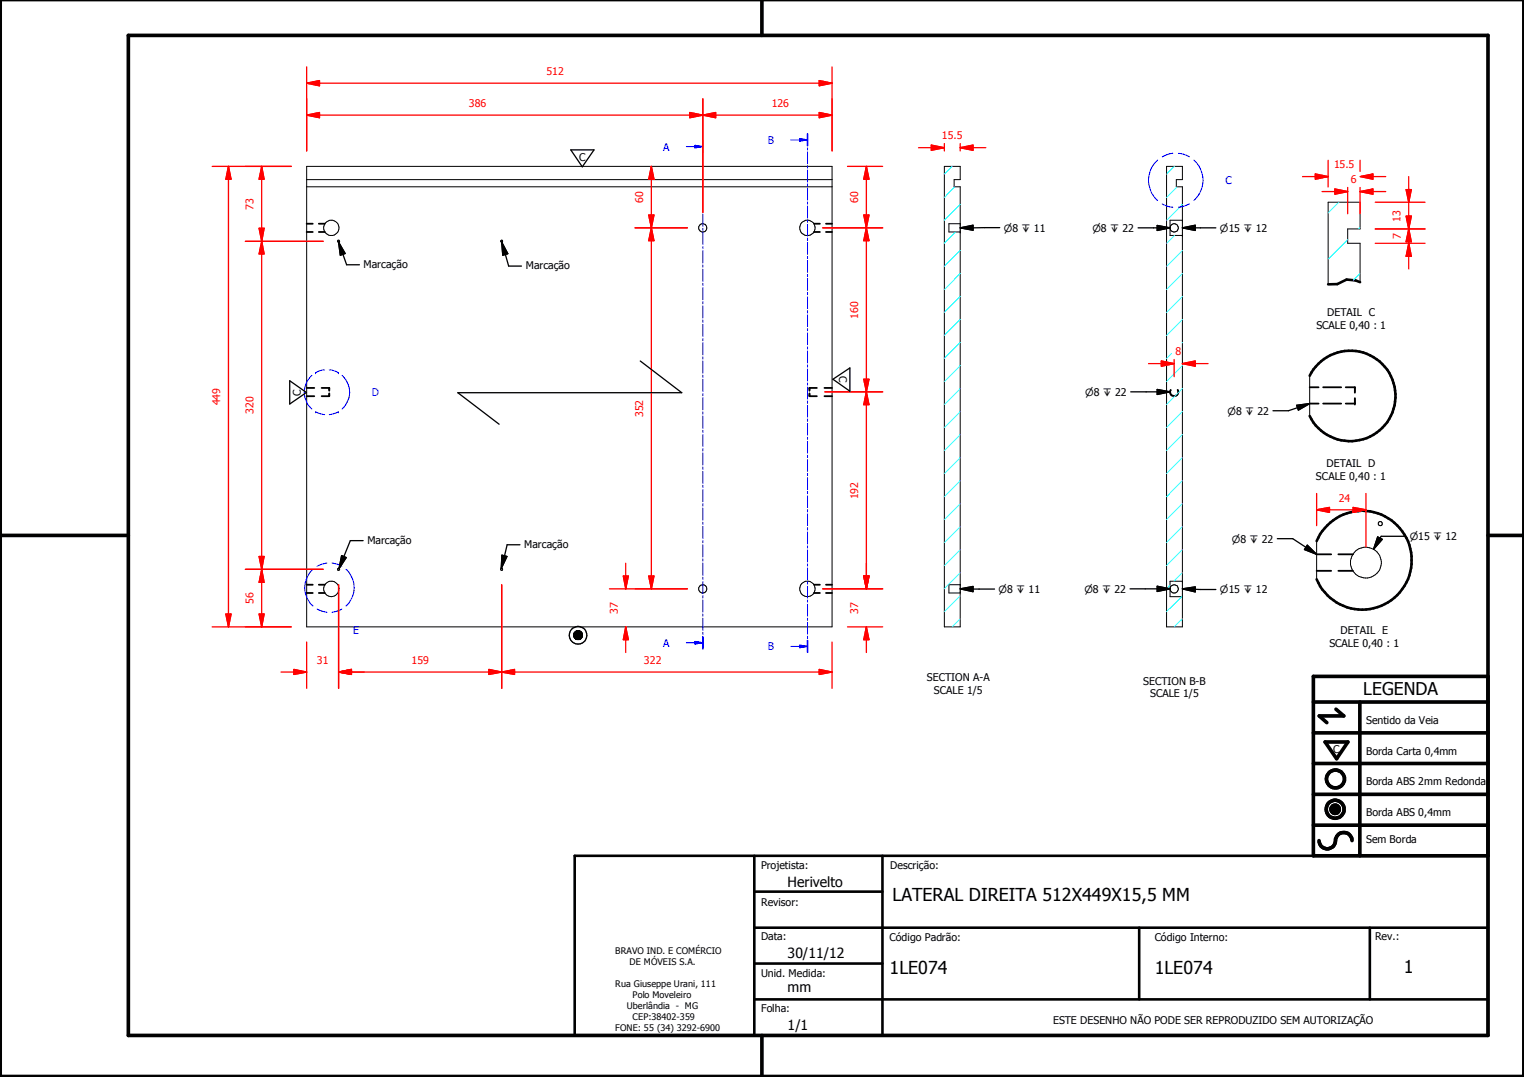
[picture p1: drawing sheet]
<svg xmlns="http://www.w3.org/2000/svg" width="297mm" height="210mm" viewBox="0 0 297 210" stroke-linecap="round" stroke-linejoin="round" font-family="sans-serif">
<g fill="none" stroke="#000" stroke-width=".19">
<path d="M59.8 36.4h102.4M59.8 35h102.4M59.8 32.4h102.4v89.8h-102.4zM184.1 32.4h3.1v2.6h-1.2v1.4h1.2v85.8h-3.1zM227.4 32.4h3.1v2.6h-1.2v1.4h1.2v85.8h-3.1zM65.9 46.8h.2l.1 .2-.2 .2-.2-.2zM97.6 46.9l.3-.1 .1 .3h-.4zM187.2 45.2h.1M187.2 43.6h-2.2v1.6h2.2M228 44.2a.82 .82 0 0 1 1.2-.5 .82 .82 0 0 1 .3 1.2 .82 .82 0 0 1-1.3 0l-.2-.3M230.5 42.9h.1M230.5 45.9h.1"/>
<path d="M230.5 42.9h-2.5v3h2.5M265.1 55v-7.6h-2.4v-2.8h2.4v-5.2h-6.2v16M255.3 73.2v7.9M65.9 110.8l.3 .2-.2 .2-.2-.1zM97.7 110.8l.3 .1v.2l-.2 .1-.2-.2zM187.2 114h-2.2v1.6h2.2M228 114.6a.81 .81 0 0 1 1.2-.6 .81 .81 0 0 1 .3 1.3 .81 .81 0 0 1-1.3-.1l-.2-.3M230.5 113.3h.1M230.5 113.3h-2.5v3h2.5M256.6 105.5v7.4M111.8 123.7h1.7v.1zM111.8 123.7l1.7 .1h-1.7z"/>
<path d="M111.8 123.8l1.7 .1zM111.8 123.9h1.7v.1zM111.8 123.9l1.7 .1h-1.7zM111.8 124l1.7 .1zM111.8 124.1h1.7zM111.8 124.1h1.6zM111.8 123.6l1.7 .1zM111.8 123.6h1.7zM111.9 124.1h1.5zM111.9 124.1l1.5 .1zM111.9 124.2h1.5zM111.9 124.2l1.5 .1z"/>
<path d="M111.9 123.4l1.6 .2h-1.7zM111.9 123.4h1.5l.1 .2zM111.9 123.4h1.5zM112 124.3h1.4zM112 124.3l1.3 .1zM112 123.3l1.4 .1zM112.1 124.4h1.2zM112.1 124.4l1.1 .1zM112.1 123.2l1.3 .1h-1.4zM112.1 123.2l1.3 .1zM112.1 124.5h1.1zM112.1 123.2h1.2z"/>
<path d="M112.2 124.5h1zM112.2 124.5h.9zM112.2 123.1l1 .1h-1.1zM112.2 123.1l1 .1zM112.2 124.5l.8 .1zM112.2 123.1h1zM112.2 123.1h.9zM112.3 124.6h.7zM112.3 124.6h.6zM112.3 123l.8 .1zM112.3 123h.7zM112.4 124.6h.5z"/>
<path d="M112.4 123h.6zM112.4 123h.5zM112.5 124.6h.4zM112.5 124.6h.3zM112.5 123h.4zM112.6 124.6h.2zM112.6 123h.3zM112.6 123h.2zM259.4 157.6l1.6 .1zM259.4 157.7l1.6 .1zM259.4 157.8l1.6 .1zM259.4 157.9h1.6v.1z"/>
<path d="M259.4 157.9l1.6 .1h-1.5zM259.4 157.6h1.6zM259.5 158h1.5zM259.5 158l1.4 .1zM259.5 157.5l1.5 .1zM259.5 158.1h1.4zM259.5 157.4l1.5 .1zM259.5 158.1l1.4 .1zM259.5 157.3l1.4 .1zM259.6 158.2h1.3zM259.6 158.2h1.2zM259.6 157.2l1.3 .1z"/>
<path d="M259.6 158.2l1.2 .1zM259.6 157.2h1.3zM259.7 158.3h1.1zM259.7 158.3l1 .1zM259.7 157.1l1.1 .1zM259.7 157.1h1.1zM259.8 158.4h.9zM259.8 158.4h.8zM259.8 157.1h1zM259.8 157.1h.9zM259.8 158.4l.8 .1zM259.8 157l.9 .1z"/>
<path d="M259.8 157h.8zM259.9 158.5h.7zM259.9 158.5h.6zM259.9 157h.7zM260 158.5h.5zM260 158.5h.4zM260 157h.6zM260.1 158.5h.3zM260.1 158.5h.2zM260.1 156.9l.4 .1zM260.1 156.9h.3zM260.1 156.9h.2z"/>
<circle cx="64.6" cy="44.4" r="1.5"/>
<circle cx="137" cy="44.4" r=".82"/>
<circle cx="157.4" cy="44.4" r="1.5"/>
<circle cx="64.6" cy="114.8" r="1.5"/>
<circle cx="137" cy="114.8" r=".81"/>
<circle cx="157.4" cy="114.8" r="1.5"/>
<circle cx="266.2" cy="109.6" r="3"/>
<circle cx="269" cy="102.1" r=".41"/>
</g>
<g fill="none" stroke="#000" stroke-width=".35">
<path d="M59.8 45.2h1.2M59.8 43.6h1.2M62.1 45.2h1.2M62.1 43.6h1.2M158.7 45.2h1.1M158.7 43.6h1.1M161 45.2h1.2M161 43.6h1.2M59.8 77.2h1.5M59.8 75.6h1.5M62.7 75.6h1.5v.6M64.2 76.7v.5h-1.5"/>
<path d="M157.8 76.7v.5h1.4M159.2 75.6h-1.4v.6M160.7 77.2h1.5M160.7 75.6h1.5M228.2 76a.8 .8 0 0 0 .7 1.2 .8 .8 0 0 0 .6-1.2M255.3 78.7h1.7M255.3 75.5h1.7M257.9 78.7h3.5M257.9 75.5h3.5M262.3 75.5h1.8v1M264.1 77.6v1.1h-1.8M59.8 115.6h1.2"/>
<path d="M59.8 114h1.2M62.1 115.6h1.2M62.1 114h1.2M158.7 115.6h1.1M158.7 114h1.1M161 115.6h1.2M161 114h1.2M256.6 111.3h2.9M256.6 108h2.9M260.9 111.3h2.8M260.9 108h2.8"/>
</g>
<path d="M265.1 55l-.9-.3-1.7-.2-1.9 .9h-1.7M255.3 73.2a8.8 8.8 0 0 1 13.4-2.9 8.8 8.8 0 0 1 0 13.7 8.8 8.8 0 0 1-13.4-2.9M256.6 105.5a9.6 9.6 0 0 1 14.8-4 9.6 9.6 0 0 1 0 15.3 9.6 9.6 0 0 1-14.8-3.9M112 166.8h178v35h-178zM147 173.8h25M147 166.8v35M172 166.8v35M147 194.8h143M147 180.8h143M147 187.8h25M222 180.8v14M267 180.8v14" fill="none" stroke="#000" stroke-width=".51"/>
<circle cx="264.1" cy="78.7" r=".18" fill="#000"/>
<g fill="#000">
<path d="M111.8 123.6l1.7 .1zM111.8 123.6h1.7zM111.9 123.4l1.6 .2h-1.7zM111.9 123.4h1.5l.1 .2zM111.9 123.4h1.5zM112 123.3l1.4 .1zM112.1 123.2l1.3 .1h-1.4zM112.1 123.2l1.3 .1zM112.1 123.2h1.2zM112.2 123.1l1 .1h-1.1zM112.2 123.1l1 .1zM112.2 123.1h1z"/>
<path d="M112.2 123.1h.9zM112.3 123l.8 .1zM112.3 123h.7zM112.4 123h.6zM112.4 123h.5zM112.5 123h.4zM112.6 123h.3zM112.6 123h.2zM112.5 124.6h.3zM112.6 124.6h.2zM112.4 124.6h.5zM112.5 124.6h.4z"/>
<path d="M112.3 124.6h.6zM112.2 124.5l.8 .1zM112.3 124.6h.7zM112.2 124.5h.9zM112.1 124.5h1.1zM112.2 124.5h1zM112.1 124.4l1.1 .1zM112 124.3l1.3 .1zM112.1 124.4h1.2zM111.9 124.2l1.5 .1zM112 124.3h1.4zM111.9 124.1l1.5 .1z"/>
<path d="M111.9 124.2h1.5zM111.8 124.1h1.6zM111.9 124.1h1.5zM111.8 123.7h1.7v.1zM111.8 123.7l1.7 .1h-1.7zM111.8 123.8l1.7 .1zM111.8 123.9h1.7v.1zM111.8 123.9l1.7 .1h-1.7zM111.8 124l1.7 .1zM111.8 124.1h1.7zM259.4 157.6h1.6zM259.5 157.5l1.5 .1z"/>
<path d="M259.5 157.4l1.5 .1zM259.5 157.3l1.4 .1zM259.6 157.2l1.3 .1zM259.6 157.2h1.3zM259.7 157.1l1.1 .1zM259.7 157.1h1.1zM259.8 157.1h1zM259.8 157.1h.9zM259.8 157l.9 .1zM259.8 157h.8zM259.9 157h.7zM260 157h.6z"/>
<path d="M260.1 156.9l.4 .1zM260.1 156.9h.3zM260.1 156.9h.2zM260.1 158.5h.2zM260 158.5h.4zM260.1 158.5h.3zM259.9 158.5h.6zM260 158.5h.5zM259.8 158.4l.8 .1zM259.9 158.5h.7zM259.8 158.4h.8zM259.7 158.3l1 .1z"/>
<path d="M259.8 158.4h.9zM259.6 158.2l1.2 .1zM259.7 158.3h1.1zM259.6 158.2h1.2zM259.5 158.1l1.4 .1zM259.6 158.2h1.3zM259.5 158l1.4 .1zM259.5 158.1h1.4zM259.4 157.9l1.6 .1h-1.5zM259.5 158h1.5zM259.4 157.6l1.6 .1zM259.4 157.7l1.6 .1z"/>
<path d="M259.4 157.8l1.6 .1zM259.4 157.9h1.6v.1z"/>
</g>
<g fill="none" stroke="#000" stroke-width=".71">
<path d="M148.5 0v6.9M297 -.1v209.9h-297v-209.9M25 6.9h265v194.9h-265zM0 104.4h25M290 104.4h7M256 136.8h34M260.4 138.2l1.5 1.3h-4.8l1.5 1.3M265 136.8v30M290 131.8h-34v35h34M256 154.8h34M256 148.8h34M256 142.8h34"/>
<path d="M258.3 144.6h4.4l-2.2 3.3zM256 160.8h34M257.1 163.8a1.62 1.62 0 0 0 1.8 1.6 1.62 1.62 0 0 0 1.4-1.9 1.63 1.63 0 0 1 1.7-1.2 1.63 1.63 0 0 1 1.5 1.5M148.5 201.8v8"/>
<circle cx="260.2" cy="157.7" r="1.76"/>
<circle cx="260.2" cy="157.7" r=".82"/>
<circle cx="260.3" cy="151.8" r="1.76"/>
</g>
<g fill="none" stroke="#00f" stroke-width=".19">
<path d="M155.9 27.3h1.5M157.4 26.1v2.3M157.4 28.8v.4M157.4 29.6v2.3M157.4 32.3v.5M157.4 33.1v2.4M157.4 35.8v.5M157.4 36.7v2.3M157.4 39.4v.4M157.4 40.2v2.3M157.4 42.9v.4M157.4 43.7v2.3"/>
<path d="M157.4 46.4v.5M157.4 47.2v2.4M157.4 50v.4M157.4 50.8v2.3M157.4 53.5v.4M157.4 54.3v2.3M157.4 57v.4M157.4 57.8v2.4M157.4 60.5v.5M157.4 61.3v2.4M157.4 64.1v.4M157.4 64.9v2.3"/>
<path d="M157.4 67.6v.4M157.4 68.4v2.3M157.4 71.1v.4M157.4 71.9v2.4M157.4 74.6v.5M157.4 75.4v2.4M157.4 78.1v.5M157.4 79v2.3M157.4 81.7v.4M157.4 82.5v2.3M157.4 85.2v.4M157.4 86v2.3"/>
<path d="M157.4 88.7v.5M157.4 89.6v2.3M157.4 92.2v.5M157.4 93.1v2.3M157.4 95.8v.4M157.4 96.6v2.3M157.4 99.3v.5M157.4 100.1v2.3M157.4 102.8v.5M157.4 103.7v2.3M157.4 106.4v.4M157.4 107.2v2.3"/>
<path d="M157.4 109.9v.4M157.4 110.7v2.3M157.4 113.4v.5M157.4 114.3v2.3M157.4 117v.4M157.4 117.8v2.3M157.4 120.5v.4M157.4 121.3v2.3M157.4 124v.5M157.4 124.8v2.3"/>
</g>
<path d="M157.4 26.1v2.3M157.4 124.8v2.3" fill="none" stroke="#00f" stroke-width=".3"/>
<path d="M155.9 27l1.5 .3-1.5 .2z" fill="#00f"/>
<path d="M154.1 27.3h1.8M155.9 27l1.5 .3-1.5 .2zM155.9 126h1.5" fill="none" stroke="#00f" stroke-width=".19"/>
<path d="M155.9 125.7l1.5 .3-1.5 .2z" fill="#00f"/>
<g fill="none" stroke="#00f" stroke-width=".19">
<path d="M135.5 28.6h1.5M137 27.4v2.4M137 30.1v.5M137 31v2.4M137 33.7v.5M137 34.5v2.5M137 37.3v.5M137 38.1v2.4M225.6 31.2a5.2 5.2 0 0 0 0 7.9M226.5 39.8l1.4 .5 .7 .1M228.6 29.9l-.7 .1-1.4 .6M229.7 29.9l1 .2 1.1 .5"/>
<path d="M231.8 39.8l-1.1 .4-1 .2M232.7 31.2a5.2 5.2 0 0 1 0 7.9M137 40.9v.4M137 41.7v2.4M137 44.5v.4M137 45.3v2.4M137 48v.5M137 48.9v2.4M137 51.6v.5M137 52.5v2.3M137 55.2v.5M137 56v2.4"/>
<path d="M137 58.8v.4M137 59.6v2.4M137 62.4v.4M137 63.2v2.4M137 66v.4M137 66.8v2.4M137 69.6v.4M137 70.4v2.3M137 73.1v.5M137 73.9v2.4M137 76.7v.4M137 77.5v2.4"/>
<path d="M137 80.3v.4M137 81.1v2.4M137 83.9v.4M137 84.7v2.3M137 87.4v.5M137 88.3v2.3M137 91v.5M137 91.9v2.3M137 94.6v.4M137 95.4v2.4M137 98.2v.4M137 99v2.4"/>
<path d="M137 101.8v.4M137 102.6v2.4M137 105.3v.5M137 106.2v2.3M137 108.9v.4M137 109.7v2.4M137 112.5v.4M137 113.3v2.4M137 116.1v.4M137 116.9v2.4M137 119.7v.4M137 120.5v2.4"/>
<path d="M137 123.2v.5M137 124.1v2.3M154.1 126h1.8M155.9 125.7l1.5 .3-1.5 .2z"/>
</g>
<g fill="none" stroke="#0ff" stroke-width=".19">
<path d="M228.9 32.4l-1.5 1.6M229.4 36.4l-2 2.1M230.5 39.8l-3.1 3.1M261 39.4l-2.1 2.1M228.9 45.9l-1.5 1.5M230.5 57.8l-3.1 3.1M230.5 53.3l-3.1 3.1M230.5 48.8l-3.1 3.1M262.7 46.7l-3.8 3.8M265.1 53.3l-1.3 1.3M265.1 44.3l-.4 .3M228.3 68.9l-.9 .9"/>
<path d="M230.5 75.7l-3.1 3.1M230.5 71.2l-3.1 3.2M230.5 62.3l-3.1 3.1M230.5 66.8l-.2 .1M230.5 98.2l-3.1 3.1M230.5 93.7l-3.1 3.1M230.5 89.2l-3.1 3.1M230.5 84.7l-3.1 3.1M230.5 80.2l-3.1 3.1M228 114l-.6 .8M230.3 116.3l-2.9 2.9M230.5 111.6l-1.7 1.7"/>
<path d="M230.5 107.1l-3.1 3.1M230.5 102.7l-3.1 3M230.5 120.6l-1.6 1.6"/>
</g>
<path d="M137 27.4v2.4M137 124.1v2.3" fill="none" stroke="#00f" stroke-width=".3"/>
<path d="M135.5 28.3l1.5 .3-1.5 .2z" fill="#00f"/>
<path d="M133.8 28.6h1.7M135.5 28.3l1.5 .3-1.5 .2zM135.5 125.3h1.5" fill="none" stroke="#00f" stroke-width=".19"/>
<path d="M135.5 125l1.5 .3-1.5 .2z" fill="#00f"/>
<g fill="none" stroke="#00f" stroke-width=".19">
<path d="M60.8 73.2a4.4 4.4 0 0 0 0 6.5M61.5 72.6h.1M63.3 72.1l-.9 .1-.9 .4M64.2 72.1l.8 .1 1 .4M66 72.6h.1M66.7 73.2a4.4 4.4 0 0 1 0 6.5M61.5 80.3h.1M61.5 80.3l1.8 .5M66 80.3h.1M66 80.3l-1.8 .5M61 111a4.8 4.8 0 0 0 0 7.1M61.8 118.7l1.9 .6"/>
<path d="M63.7 109.7h.1M63.7 109.7l-1.9 .7M63.7 119.3h.1M64.7 109.7l1.1 .3 .8 .4M66.6 118.7l-.8 .4-1.1 .2M67.4 111a4.8 4.8 0 0 1 0 7.1M133.8 125.3h1.7M135.5 125l1.5 .3-1.5 .2z"/>
</g>
<g fill="none" stroke="#0ff" stroke-width=".19">
<path d="M185.6 32.4l-1.5 1.6M186.1 36.4l-2 2.1M187.2 39.8l-3.1 3.1M186.3 45.2l-2.2 2.2M187.2 57.8l-3.1 3.1M187.2 53.3l-3.1 3.1M187.2 48.8l-3.1 3.1M187.2 75.7l-3.1 3.1M187.2 71.2l-3.1 3.2M187.2 66.8l-3.1 3M187.2 62.3l-3.1 3.1M187.2 98.2l-3.1 3.1"/>
<path d="M187.2 93.7l-3.1 3.1M187.2 89.2l-3.1 3.1M187.2 84.7l-3.1 3.1M187.2 80.2l-3.1 3.1M187.2 116.1l-3.1 3.1M187.2 111.6l-3.1 3.2M187.2 107.1l-3.1 3.1M187.2 102.7l-3.1 3M187.2 120.6l-1.6 1.6"/>
</g>
<path d="M59.8 22.4h2.5" fill="none" stroke="#f00" stroke-width=".25"/>
<path d="M59.8 22.4l2.5-.5v1z" fill="#f00"/>
<path d="M59.8 22.4l2.5-.5v1zM134.4 22.4h2.6" fill="none" stroke="#f00" stroke-width=".25"/>
<path d="M134.4 21.9l2.6 .5-2.6 .5z" fill="#f00"/>
<path d="M59.8 19.3v10.1M137 19.3v22.1M62.3 22.4h72.1M134.4 21.9l2.6 .5-2.6 .5zM137 22.4h2.5" fill="none" stroke="#f00" stroke-width=".25"/>
<path d="M137 22.4l2.5-.5v1z" fill="#f00"/>
<path d="M137 22.4l2.5-.5v1zM159.7 22.4h2.5" fill="none" stroke="#f00" stroke-width=".25"/>
<path d="M159.7 21.9l2.5 .5-2.5 .5z" fill="#f00"/>
<path d="M59.8 16.2h2.5M137 19.3v22.1M162.2 19.3v10.1M139.5 22.4h20.2M159.7 21.9l2.5 .5-2.5 .5z" fill="none" stroke="#f00" stroke-width=".25"/>
<path d="M59.8 16.2l2.5-.5v1z" fill="#f00"/>
<path d="M59.8 16.2l2.5-.5v1zM159.7 16.2h2.5" fill="none" stroke="#f00" stroke-width=".25"/>
<path d="M159.7 15.7l2.5 .5-2.5 .5z" fill="#f00"/>
<path d="M59.8 13v16.4M62.3 16.2h97.4M159.7 15.7l2.5 .5-2.5 .5zM162.2 13v16.4M122 122.2v2.5" fill="none" stroke="#f00" stroke-width=".25"/>
<path d="M122 122.2l.5 2.5h-1z" fill="#f00"/>
<path d="M122 112.3v2.5M122 122.2l.5 2.5h-1z" fill="none" stroke="#f00" stroke-width=".25"/>
<path d="M121.5 112.3h1l-.5 2.5z" fill="#f00"/>
<path d="M118.8 114.8h15.2M121.5 112.3h1l-.5 2.5zM122 109.8v2.5M127 112.3v2.5M122 124.7v2.5" fill="none" stroke="#f00" stroke-width=".25"/>
<path d="M126.4 112.3h1.1l-.5 2.5z" fill="#f00"/>
<path d="M127 44.4v2.5M126.4 112.3h1.1l-.5 2.5z" fill="none" stroke="#f00" stroke-width=".25"/>
<path d="M127 44.4l.5 2.5h-1.1z" fill="#f00"/>
<path d="M123.8 44.4h10.2M127 44.4l.5 2.5h-1.1zM127 41.9v2.5M127 46.9v65.4M123.8 114.8h10.2" fill="none" stroke="#f00" stroke-width=".25"/>
<path d="M126.4 41.9h1.1l-.5 2.5z" fill="#f00"/>
<path d="M127 32.4v2.5M126.4 41.9h1.1l-.5 2.5z" fill="none" stroke="#f00" stroke-width=".25"/>
<path d="M127 32.4l.5 2.5h-1.1z" fill="#f00"/>
<path d="M127 32.4l.5 2.5h-1.1zM127 34.9v7M123.8 44.4h10.2M57.3 131h2.5" fill="none" stroke="#f00" stroke-width=".25"/>
<path d="M57.3 130.5l2.5 .5-2.5 .4z" fill="#f00"/>
<path d="M57.3 130.5l2.5 .5-2.5 .4zM66 131h2.5" fill="none" stroke="#f00" stroke-width=".25"/>
<path d="M66 131l2.5-.5v.9z" fill="#f00"/>
<path d="M66 114v20.2M54.8 131h2.5M59.8 125.1v9.1M66 131l2.5-.5v.9zM66 131h5" fill="none" stroke="#f00" stroke-width=".25"/>
<path d="M66 131l2.5-.5v.9z" fill="#f00"/>
<path d="M66 131l2.5-.5v.9zM95.3 131h2.5" fill="none" stroke="#f00" stroke-width=".25"/>
<path d="M95.3 130.5l2.5 .5-2.5 .4z" fill="#f00"/>
<path d="M66 114v20.2M97.8 114v20.2M68.5 131h26.8M95.3 130.5l2.5 .5-2.5 .4zM97.8 131h2.5" fill="none" stroke="#f00" stroke-width=".25"/>
<path d="M97.8 131l2.5-.5v.9z" fill="#f00"/>
<path d="M97.8 131l2.5-.5v.9zM159.7 131h2.5" fill="none" stroke="#f00" stroke-width=".25"/>
<path d="M159.7 130.5l2.5 .5-2.5 .4z" fill="#f00"/>
<path d="M51 119.7v2.5M97.8 114v20.2M100.3 131h59.4M159.7 130.5l2.5 .5-2.5 .4zM162.2 125.1v9.1" fill="none" stroke="#f00" stroke-width=".25"/>
<path d="M50.5 119.7h1l-.5 2.5z" fill="#f00"/>
<path d="M50.5 119.7h1l-.5 2.5zM51 111v2.5" fill="none" stroke="#f00" stroke-width=".25"/>
<path d="M51 111l.5 2.5h-1z" fill="#f00"/>
<path d="M47.8 111h15.2M51 111l.5 2.5h-1zM51 108.5v2.5M51 113.5v6.2M47.8 122.2h9" fill="none" stroke="#f00" stroke-width=".25"/>
<path d="M50.5 108.5h1l-.5 2.5z" fill="#f00"/>
<path d="M51 47v2.5M50.5 108.5h1l-.5 2.5z" fill="none" stroke="#f00" stroke-width=".25"/>
<path d="M51 47l.5 2.5h-1z" fill="#f00"/>
<path d="M47.8 47h15.2M51 47l.5 2.5h-1zM51 44.5v2.5M51 49.5v59M47.8 111h15.2" fill="none" stroke="#f00" stroke-width=".25"/>
<path d="M50.5 44.5h1l-.5 2.5z" fill="#f00"/>
<path d="M51 32.4v2.5M50.5 44.5h1l-.5 2.5z" fill="none" stroke="#f00" stroke-width=".25"/>
<path d="M51 32.4l.5 2.5h-1z" fill="#f00"/>
<path d="M44.5 32.4v2.5M47.8 32.4h9M51 32.4l.5 2.5h-1zM51 34.9v9.6M47.8 47h15.2" fill="none" stroke="#f00" stroke-width=".25"/>
<path d="M44.5 32.4l.5 2.5h-1z" fill="#f00"/>
<path d="M44.5 32.4l.5 2.5h-1zM44.5 119.7v2.5" fill="none" stroke="#f00" stroke-width=".25"/>
<path d="M44 119.7h1l-.5 2.5z" fill="#f00"/>
<path d="M41.4 32.4h15.4M44.5 34.9v84.8M168.9 32.4v2.5M44 119.7h1l-.5 2.5zM41.4 122.2h15.4" fill="none" stroke="#f00" stroke-width=".25"/>
<path d="M168.9 32.4l.5 2.5h-1z" fill="#f00"/>
<path d="M168.9 32.4l.5 2.5h-1zM168.9 41.9v2.5" fill="none" stroke="#f00" stroke-width=".25"/>
<path d="M168.4 41.9h1l-.5 2.5z" fill="#f00"/>
<path d="M165.2 32.4h6.8M168.9 34.9v7M160.4 44.4h11.6M168.4 41.9h1l-.5 2.5zM168.9 44.4v2.5" fill="none" stroke="#f00" stroke-width=".25"/>
<path d="M168.9 44.4l.5 2.5h-1z" fill="#f00"/>
<path d="M168.9 44.4l.5 2.5h-1zM168.9 73.9v2.5" fill="none" stroke="#f00" stroke-width=".25"/>
<path d="M168.4 73.9h1l-.5 2.5z" fill="#f00"/>
<path d="M160.4 44.4h11.6M168.9 46.9v27M160.8 76.4h11.2M168.4 73.9h1l-.5 2.5zM168.9 76.4v2.5" fill="none" stroke="#f00" stroke-width=".25"/>
<path d="M168.9 76.4l.5 2.5h-1z" fill="#f00"/>
<path d="M168.9 76.4l.5 2.5h-1zM168.9 112.3v2.5" fill="none" stroke="#f00" stroke-width=".25"/>
<path d="M168.4 112.3h1l-.5 2.5z" fill="#f00"/>
<path d="M160.8 76.4h11.2M168.9 78.9v33.4M160.4 114.8h11.6M168.4 112.3h1l-.5 2.5zM168.9 122.2v2.5" fill="none" stroke="#f00" stroke-width=".25"/>
<path d="M168.9 122.2l.5 2.5h-1z" fill="#f00"/>
<path d="M168.9 112.3v2.5M168.9 122.2l.5 2.5h-1z" fill="none" stroke="#f00" stroke-width=".25"/>
<path d="M168.4 112.3h1l-.5 2.5z" fill="#f00"/>
<path d="M160.4 114.8h11.6M168.4 112.3h1l-.5 2.5zM168.9 109.8v2.5M165.2 122.2h6.8M168.9 124.7v2.5" fill="none" stroke="#f00" stroke-width=".25"/>
<g fill="none" stroke="#000" stroke-width=".25">
<path d="M111.2 29.2h4.6l-2.3 3.3zM66 47.2l1.3 2.2-1 .3zM66 47.2l1.6 4.4h2.5M97.8 47.2l1.2 2.2-1 .3zM97.8 47.2l1.3 4.7h2.5M56.5 74.2l3.2 2.3-3.2 2.2zM124.8 70.4l8.1 6.1h-43.7l8.1 6.2M162.3 73.9l3.3-2.2v4.5zM66.6 108.3l.9 .4-1.4 2.1zM70.8 105.4h-2.5l-2.2 5.4M97.8 108.2l1 .3-1.1 2.3zM101.3 106.2h-2.5l-1.1 4.6"/>
<circle cx="112.7" cy="123.8" r="1.71"/>
<circle cx="112.7" cy="123.8" r=".86"/>
</g>
<path d="M66 47.2l1.3 2.2-1 .3zM97.8 47.2l1.2 2.2-1 .3zM66.6 108.3l.9 .4-1.4 2.1zM97.8 108.2l1 .3-1.1 2.3z" fill="#000"/>
<path d="M265.1 34.4l2.5-.5v1z" fill="#f00"/>
<path d="M256.4 34.4h2.5M265.1 34.4l2.5-.5v1zM267.6 33.9v1" fill="none" stroke="#f00" stroke-width=".25"/>
<path d="M256.4 33.9l2.5 .5-2.5 .5z" fill="#f00"/>
<path d="M253.9 34.4h2.5M256.4 33.9l2.5 .5-2.5 .5zM258.9 31.2v5.2M265.1 31.2v2.2M267.6 33.9l-2.3 .5M270.1 34.4h-4.8l2.3 .5M274.6 44.6v2.5" fill="none" stroke="#f00" stroke-width=".25"/>
<path d="M274.6 44.6l.5 2.5h-1z" fill="#f00"/>
<path d="M274.6 37v2.4M274.6 44.6l.5 2.5h-1z" fill="none" stroke="#f00" stroke-width=".25"/>
<path d="M274.1 37h1l-.5 2.4z" fill="#f00"/>
<path d="M268.1 39.4h9.6M274.1 37h1l-.5 2.4zM274.6 34.4v2.6M268.1 44.6h9.6M274.6 47.1v2.9" fill="none" stroke="#f00" stroke-width=".25"/>
<path d="M274.6 47.4l.5 2.6h-1z" fill="#f00"/>
<path d="M274.6 47.4l.5 2.6h-1zM274.6 42.1v2.5" fill="none" stroke="#f00" stroke-width=".25"/>
<path d="M274.1 42.1h1l-.5 2.5z" fill="#f00"/>
<path d="M260.2 37.3h2.5M274.6 39.6v2.5M268.1 44.6h9.6M268.1 47.4h9.6M274.1 42.1h1l-.5 2.5zM274.6 50v2.4" fill="none" stroke="#f00" stroke-width=".25"/>
<path d="M260.2 36.8l2.5 .5-2.5 .5z" fill="#f00"/>
<path d="M260.2 36.8l2.5 .5-2.5 .5zM265.1 37.3h2.5" fill="none" stroke="#f00" stroke-width=".25"/>
<path d="M265.1 37.3l2.5-.5v1z" fill="#f00"/>
<path d="M257.7 37.3h2.5M262.7 36.5v5.2M265.1 37.3l2.5-.5v1zM265.1 36.5v5.2M267.6 37.3h2.5M226.4 70.9h2.5" fill="none" stroke="#f00" stroke-width=".25"/>
<path d="M221.8 44.4h6.2M225.5 43.9l2.5 .5-2.5 .5zM230.5 44.4l2.5-.5v1zM230.5 44.4h6.5M220.4 76.4h7.6M225.5 75.9l2.5 .5-2.5 .5zM220.3 114.8h7.7M225.5 114.3l2.5 .5-2.5 .5zM230.5 114.8l2.5-.4v1zM230.5 114.8l6.5 .1" fill="none" stroke="#000" stroke-width=".25"/>
<path d="M225.5 43.9l2.5 .5-2.5 .5zM230.5 44.4l2.5-.5v1zM225.5 75.9l2.5 .5-2.5 .5zM225.5 114.3l2.5 .5-2.5 .5zM230.5 114.8l2.5-.4v1z" fill="#000"/>
<path d="M226.4 70.4l2.5 .5-2.5 .5z" fill="#f00"/>
<path d="M226.4 70.4l2.5 .5-2.5 .5zM230.5 70.9h2.5" fill="none" stroke="#f00" stroke-width=".25"/>
<path d="M230.5 70.9l2.5-.5v1z" fill="#f00"/>
<path d="M223.9 70.9h2.5M228.9 70.1v3.3M230.5 70.9l2.5-.5v1zM233 70.9h2.5M263.7 99.4h2.5" fill="none" stroke="#f00" stroke-width=".25"/>
<path d="M187.2 44.4l2.4-.5v1zM194.9 44.4h-7.7M187.2 114.8l2.4-.5v1zM187.2 114.8h6.6M249 105h3l4.6 3M254.8 106.3l1.8 1.7-2.3-.9zM268.5 104.6l.9 .5-1.7 2zM274 104.5h-4.8l-1.5 2.6" fill="none" stroke="#000" stroke-width=".25"/>
<path d="M187.2 44.4l2.4-.5v1zM187.2 114.8l2.4-.5v1zM254.8 106.3l1.8 1.7-2.3-.9zM268.5 104.6l.9 .5-1.7 2z" fill="#000"/>
<path d="M263.7 98.9l2.5 .5-2.5 .5z" fill="#f00"/>
<path d="M256.6 99.4h2.5M263.7 98.9l2.5 .5-2.5 .5z" fill="none" stroke="#f00" stroke-width=".25"/>
<path d="M256.6 99.4l2.5-.5v1z" fill="#f00"/>
<path d="M187.2 28.8h2.4M256.6 99.4l2.5-.5v1zM256.6 96.2v6.2M259.1 99.4h4.6M266.2 96.2v10.4" fill="none" stroke="#f00" stroke-width=".25"/>
<path d="M252.7 79l2.6-.3-2.2 1.2zM255.3 78.7l-4.2 1.4h-3" fill="none" stroke="#000" stroke-width=".25"/>
<path d="M252.7 79l2.6-.3-2.2 1.2z" fill="#000"/>
<path d="M187.2 28.8l2.4-.5v1z" fill="#f00"/>
<path d="M181.5 28.8h2.6M187.2 28.8l2.4-.5v1z" fill="none" stroke="#f00" stroke-width=".25"/>
<path d="M181.5 28.3l2.6 .5-2.6 .5z" fill="#f00"/>
<path d="M179 28.8h2.5M181.5 28.3l2.6 .5-2.6 .5zM184.1 28v1.4M187.2 28v1.4M189.6 28.8h2.5" fill="none" stroke="#f00" stroke-width=".25"/>
<g font-size="3.5">
<text x="173.9" y="175.7">LATERAL DIREITA 512X449X15,5 MM</text>
<text x="173.4" y="189.7">1LE074</text>
<text x="225.1" y="189.7">1LE074</text>
<text x="273.6" y="189.7">1</text>
</g>
<text font-size="3.4" x="265.7" y="135.4">LEGENDA</text>
<g font-size="2.7">
<text x="153.5" y="172.8">Herivelto</text>
<text x="153.5" y="186.6">30/11/12</text>
<text x="153.5" y="193.4">mm</text>
<text x="153.5" y="200.8">1/1</text>
</g>
<g font-size="2.1" fill="#f00">
<text x="106.5" y="14.6">512</text>
<text x="91.4" y="20.8">386</text>
<text x="150.4" y="20.8">126</text>
<text x="183.6" y="27.2">15.5</text>
<text x="260" y="32.8">15.5</text>
<text x="263.3" y="35.7">6</text>
<text x="49.4" y="40.9" transform="rotate(-90 49.4 40.9)">73</text>
<text x="125.4" y="39.5" transform="rotate(-90 125.4 39.5)">60</text>
<text x="167.3" y="39.6" transform="rotate(-90 167.3 39.6)">60</text>
<text x="273" y="43.2" transform="rotate(-90 273 43.2)">13</text>
<text x="273" y="46.7" transform="rotate(-90 273 46.7)">7</text>
<text x="167.3" y="62.1" transform="rotate(-90 167.3 62.1)">160</text>
<text x="229.1" y="69.3">8</text>
<text x="42.9" y="79" transform="rotate(-90 42.9 79)">449</text>
<text x="49.4" y="80.7" transform="rotate(-90 49.4 80.7)">320</text>
<text x="125.4" y="81.3" transform="rotate(-90 125.4 81.3)">352</text>
<text x="167.3" y="97.3" transform="rotate(-90 167.3 97.3)">192</text>
<text x="260.9" y="97.8">24</text>
<text x="49.4" y="117.7" transform="rotate(-90 49.4 117.7)">56</text>
<text x="120.4" y="119.6" transform="rotate(-90 120.4 119.6)">37</text>
<text x="167.3" y="119.6" transform="rotate(-90 167.3 119.6)">37</text>
<text x="61.8" y="129.3">31</text>
<text x="80.2" y="129.3">159</text>
<text x="125.5" y="129.3">322</text>
</g>
<g font-size="2.1" fill="#00f">
<text x="129.2" y="29.4">A</text>
<text x="149.7" y="28">B</text>
<text x="238.8" y="35.9">C</text>
<text x="72.5" y="77.2">D</text>
<text x="68.8" y="123.6">E</text>
<text x="129.2" y="126">A</text>
<text x="149.7" y="126.7">B</text>
</g>
<g font-size="2.1">
<text x="112.9" y="31.4">C</text>
<text x="70.9" y="52.3">Marcação</text>
<text x="102.5" y="52.5">Marcação</text>
<text x="256.6" y="64.1">SCALE 0,40 : 1</text>
<text x="258.7" y="61.6">DETAIL C</text>
<text x="58.6" y="77.2" transform="rotate(-90 58.6 77.2)">C</text>
<text x="163.5" y="73.3" transform="rotate(90 163.5 73.3)">C</text>
<text x="256.5" y="93.5">SCALE 0,40 : 1</text>
<text x="258.6" y="91">DETAIL D</text>
<text x="71.6" y="106">Marcação</text>
<text x="102.2" y="106.8">Marcação</text>
<text x="261.3" y="123.6">DETAIL E</text>
<text x="259.1" y="126">SCALE 0,40 : 1</text>
<text x="180.7" y="132.8">SECTION A-A</text>
<text x="182" y="135.2">SCALE 1/5</text>
<text x="222.8" y="133.4">SECTION B-B</text>
<text x="224.2" y="135.9">SCALE 1/5</text>
<text x="266.3" y="141.1">Sentido da Veia</text>
<text x="259.8" y="146.7">C</text>
<text x="266.3" y="147.2">Borda Carta 0,4mm</text>
<text x="266.3" y="153.1">Borda ABS 2mm Redonda</text>
<text x="266.3" y="159">Borda ABS 0,4mm</text>
<text x="266.3" y="164.4">Sem Borda</text>
<text x="148.4" y="169.3">Projetista:</text>
<text x="173.5" y="169.5">Descrição:</text>
<text x="148.4" y="176.6">Revisor:</text>
<text x="148.4" y="183.2">Data:</text>
<text x="173.4" y="183.3">Código Padrão:</text>
<text x="225.1" y="183.3">Código Interno:</text>
<text x="268" y="183.2">Rev.:</text>
<text x="148.4" y="190.5">Unid. Medida:</text>
<text x="148.4" y="197.2">Folha:</text>
<text x="205.3" y="199.5">ESTE DESENHO NÃO PODE SER REPRODUZIDO SEM AUTORIZAÇÃO</text>
</g>
<g font-size="1.9">
<text x="195.7" y="45.2">⌀8 ↧ 11</text>
<text x="212.9" y="45.2">⌀8 ↧ 22</text>
<text x="237.8" y="45.2">⌀15 ↧ 12</text>
<text x="211.5" y="77.2">⌀8 ↧ 22</text>
<text x="239.2" y="80.9">⌀8 ↧ 22</text>
<text x="240.1" y="105.7">⌀8 ↧ 22</text>
<text x="274.8" y="105.3">⌀15 ↧ 12</text>
<text x="194.6" y="115.6">⌀8 ↧ 11</text>
<text x="211.4" y="115.5">⌀8 ↧ 22</text>
<text x="237.8" y="115.7">⌀15 ↧ 12</text>
</g>
<g font-size="1.8">
<text x="119.9" y="186">BRAVO IND. E COMÉRCIO</text>
<text x="122.7" y="188.1">DE MÓVEIS S.A.</text>
<text x="119.9" y="192.4">Rua Giuseppe Urani, 111</text>
<text x="122.2" y="196.7">Uberlândia - MG</text>
<text x="123.3" y="194.6">Polo Moveleiro</text>
<text x="119.9" y="201">FONE: 55 (34) 3292-6900</text>
<text x="123.3" y="198.8">CEP:38402-359</text>
</g>
</svg>
